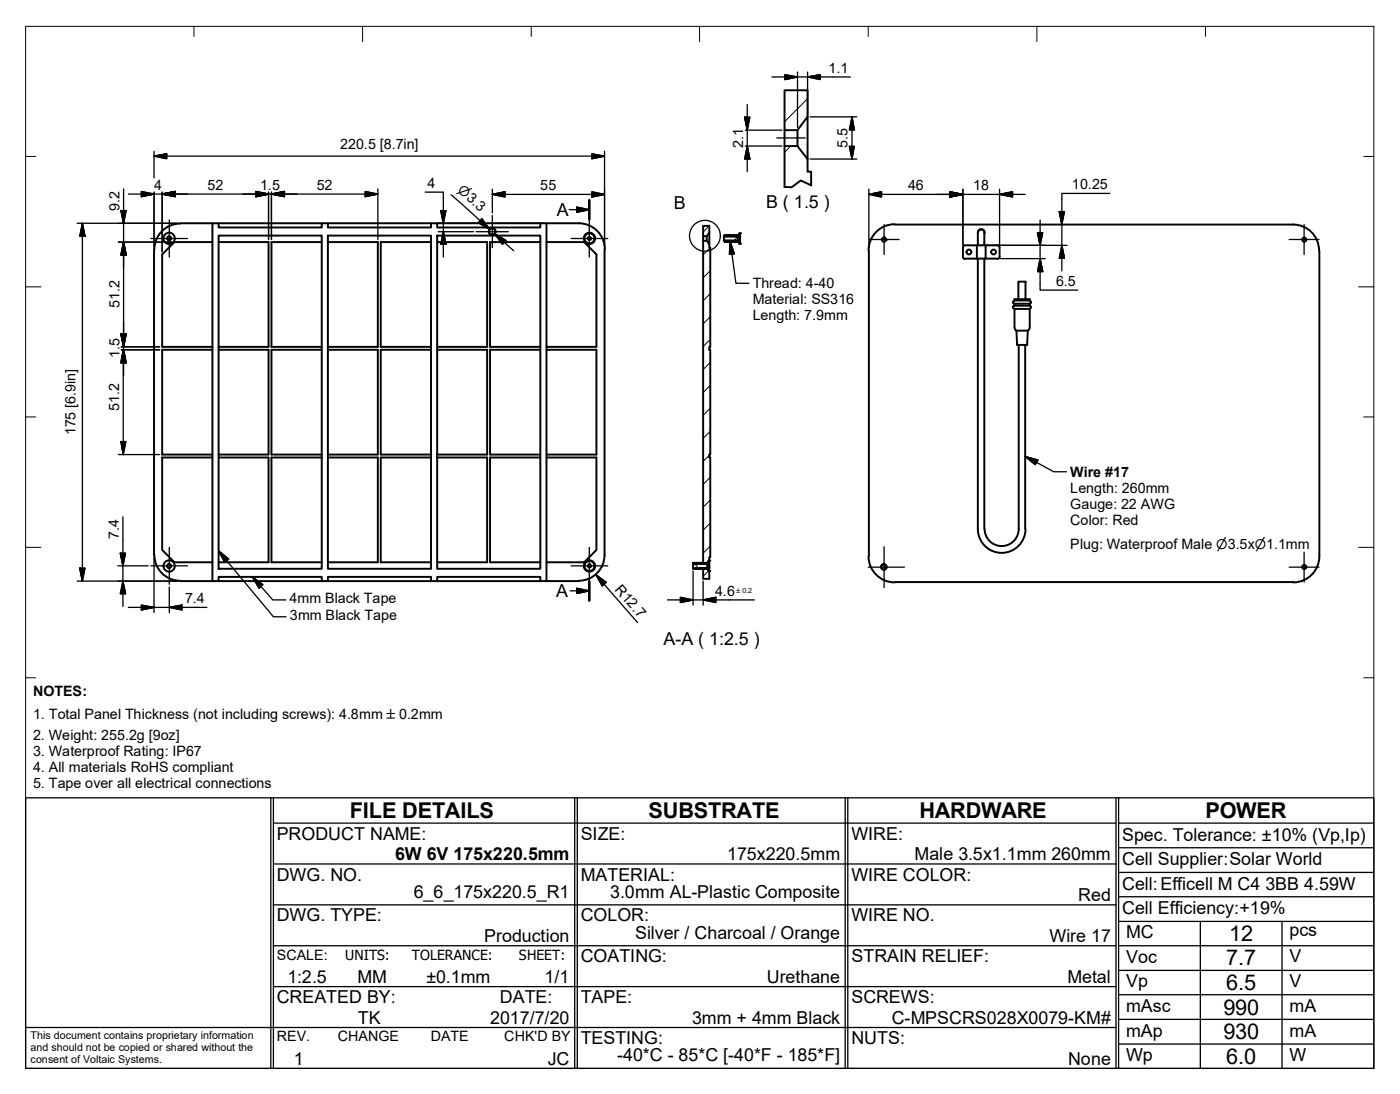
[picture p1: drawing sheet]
<svg xmlns="http://www.w3.org/2000/svg" width="274mm" height="214mm" viewBox="0 0 274 214" stroke-linecap="round" stroke-linejoin="round" font-family="sans-serif">
<!-- layer: Visible (ISO) -->
<g fill="none" stroke="#000" stroke-width=".38">
<path d="M153.6 25.5v3.1M156.1 28.6l2 2.5M156.1 28.6h-2.5v8M158.1 31.1v2.5h.7v2.7M158.1 22.9l-2 2.6M158.1 22.9v-5.2h-4.5v7.8h2.5v3.1M158.1 22.9v8.2M30.2 48.8v59.9M35.2 43.7h6.4M35.3 43.8a5 5 0 0 0-5.1 5M41.6 43.7h1.2v.8h20.2v-.8h1.2v.8h20.2v-.8h1.2v.8h20.2v-.8h1.2v70h-1.2v-.8h-20.2v.8h-1.2v-.8h-20.2v.8h-1.2v-.8h-20.2v.8h-1.2zM41.6 47.4h-7.4l-2.5 2.4v18.1h9.9"/>
<path d="M42.8 46.1h20.2v65.2h-20.2zM42.8 47.4h9.8v20.5h-9.8M42.8 43.7h20.2M63 47.4h-9.9v20.5h9.9M64.2 46.1h20.2v65.2h-20.2zM64.2 47.4h9.8v20.5h-9.8M64.2 43.7h20.2M84.4 47.4h-9.9v20.5h9.9M85.6 46.1h20.2v65.2h-20.2zM85.6 47.4h9.8v20.5h-9.8M85.6 43.7h20.2M95.8 45.4v.1"/>
<path d="M97 45.4v.1M105.8 47.4h-9.9v20.5h9.9M107 47.4h7.4l2.4 2.4v18.1h-9.8M107 43.7h6.3M113.3 43.7a5.1 5.1 0 0 1 5.1 5.1M115.1 46.5l.3-.1 .3 .1v.4l-.3 .1-.3-.1zM118.4 48.8v59.9M137.7 46.2v.9M138.4 47.1l.5 .7M138.4 47.1h-.7v63.3h.7l.5-.7M138.4 46.2v.9M138.9 45.6l-.5 .6"/>
<path d="M138.9 45.6v-1.4h-1.2v2h.7M138.9 47.8v.7h.2v19.4h-.2v.6h.2v20.5h-.2v.5h.2v19.5h-.2v.7M138.9 45.6v2.2M142 47.1l-.1 .2M142 47.1l.2 .2M142.3 47.1l-.1 .2M142.3 47.1l.1 .2M142.6 47.1l-.2 .2M142.6 47.1l.1 .2M142.8 47.1l.1 .2M142.8 47.1l-.1 .2M143.1 47.1l-.2 .2"/>
<path d="M143.1 47.1l.1 .2M143.3 47.1l-.1 .2M143.3 47.1l.1 .2M143.6 47.1l-.2 .2M143.6 47.1l.1 .2M143.8 47.1l-.1 .2M143.8 47.1l.2 .2M144.1 47.1l.1 .2M144.1 47.1l-.1 .2M144.3 47.1l.2 .2M144.3 47.1l-.1 .2M144.5 46.2l.3-.5h.1v.7h-.4v.6h.4v.7l-.4-.4"/>
<path d="M144.5 46.2l-.2-.1v.1l-.2-.1-.1 .1-.2-.1v.1l-.2-.1-.1 .1-.2-.1v.1l-.2-.1-.1 .1-.2-.1-.1 .1-.1-.1-.1 .1-.2-.1-.1 .1-.2-.1-.1 .1-.1-.1-.1 1.1 .2-.1v.2M144.5 46.2h.1M144.5 47.3l.4 .4M144.5 46.9h.4M144.5 46.5h.4M144.9 46.4v.6M144.9 45.7l-.4 .4M170.1 49v59.9M173.1 46.5l.2 .1 .2 .4M175.2 43.9a5.1 5.1 0 0 0-5.1 5.1M175.2 44h78M188.5 50.3l.2 .3 .2 .1"/>
<path d="M188.5 48.5v1.7M188.9 48h4.1M188.9 50.6h2.4M188.9 48l-.3 .2-.1 .2M191.3 48v2.6M191.5 48v-2.5a.63 .63 0 0 1 .6-.6 .63 .63 0 0 1 .6 .6v2.5M191.5 50.6v52.9M192.7 50.6v52.9M192.8 45.7a.67 .67 0 0 0-.7-.9 .67 .67 0 0 0-.6 .9M193 48h2.3l.2 .1 .2 .3M193 48v2.6h-1.7M193 50.6h2.3"/>
<path d="M195.7 50.3v.2l-.4 .2M195.7 48.5v1.7M198.6 58.9l-.3 .3 .3 .3M198.6 59.8l-.3 .3 .3 .3M198.6 58.6h3v.2h-3zM198.6 59.5h3v.3h-3zM199.5 55.1l-.1 3.5M199.5 55.1l1.4 .1M200.8 55.2v3.4M201.6 58.9l.3 .3-.3 .3M201.6 59.8l.3 .3-.3 .3M253.2 44a5 5 0 0 1 5.1 5"/>
<path d="M258.3 49v59.9M41.6 68.5h-9.9v20.5h9.9M42.8 68.5h9.8v20.5h-9.8M63 68.5h-9.9v20.5h9.9M64.2 68.5h9.8v20.5h-9.8M84.4 68.5h-9.9v20.5h9.9M85.6 68.5h9.8v20.5h-9.8M105.8 68.5h-9.9v20.5h9.9M107 68.5h9.8v20.5h-9.8M138.9 68.5h.2M198.6 64.1l.4 .6M198.6 64v-3.5h3v3.5"/>
<path d="M199 64.7h2.2l-.1 2.8h-2zM199.5 67.5v36M200.7 67.5v36M201.6 64.1l-.4 .6M41.6 89.5h-9.9v18.1l2.5 2.5h7.4M42.8 89.5h9.8v20.6h-9.8M63 89.5h-9.9v20.6h9.9M64.2 89.5h9.8v20.6h-9.8M84.4 89.5h-9.9v20.6h9.9M85.6 89.5h9.8v20.6h-9.8M105.8 89.5h-9.9v20.6h9.9M107 89.5h9.8v18.1l-2.4 2.5h-7.4"/>
<path d="M138.9 89.5h.2M30.2 108.6a5 5 0 0 0 5.1 5.1M35.2 113.7h6.4M42.8 113.7h20.2M64.2 113.7h20.2M85.6 113.7h20.2M107 113.7h6.3M115.3 110.4h.3l.2 .4-.2 .3h-.3l-.2-.3zM118.4 108.6a5 5 0 0 1-5.1 5.1M136 111.2l.1 .1M136 111.2l-.1 .1M136.3 111.2l.1 .1"/>
<path d="M136.3 111.2l-.2 .1M136.5 111.2l.2 .1M136.5 111.2l-.1 .1M136.8 111.2l.1 .1M136.8 111.2l-.1 .1M137 111.2l.2 .1M137 111.2l-.1 .1M137.3 111.2l.1 .1M137.3 111.2l-.1 .1M137.5 111.2l.2 .1 .1-.1 .1 .1 .5-.1M137.5 111.2l-.1 .1M138.4 111.2l.5 .6"/>
<path d="M138.4 111.2h-.7v2.1h1.2l-.1-1.5M138.4 111.2v.1M138.4 111.3h.1M138.5 110.2l.4-.5v.7h-.4v.7h.4v.7l-.4-.5M138.5 110.2v.2l-.2-.2-.1 .2-.2-.2v.2l-.2-.2-.1 .2-.2-.2v.2l-.2-.2-.1 .2-.2-.2v.2l-.2-.2-.1 .2-.2-.2v.2l-.2-.2-.1 .2-.2-.2-.1 .2-.1-.2-.1 1.1 .1-.1 .1 .1M138.5 110.8h.4M138.5 111.3l.1 .2M138.6 110l-.1 .2M138.9 110.4v.7h-.4M138.9 109.7h-.1M170.1 108.9a5.1 5.1 0 0 0 5.1 5.1M172.5 110.8l.1 .5"/>
<path d="M173.3 110.7l.2 .1a.49 .49 0 0 1-.3 .6 .49 .49 0 0 1-.6-.1M173.4 110.6a.51 .51 0 0 0-.9 .2 .55 .55 0 0 1 .8-.3 .55 .55 0 0 1 .2 .9 .55 .55 0 0 1-.9-.1M175.2 113.9h78M191.5 103.6a4.7 4.7 0 0 0 4.6 4.6 4.7 4.7 0 0 0 4.7-4.6M192.8 103.6a3.3 3.3 0 0 0 3.3 3.3 3.3 3.3 0 0 0 3.4-3.3M258.3 108.9a5.1 5.1 0 0 1-5.1 5.1"/>
<circle cx="33.1" cy="46.7" r=".41"/>
<circle cx="33.1" cy="46.7" r="1.11"/>
<circle cx="96.4" cy="45.3" r=".67"/>
<circle cx="96.4" cy="45.3" r=".65"/>
<circle cx="115.4" cy="46.7" r=".98"/>
<circle cx="115.4" cy="46.7" r="1.11"/>
<circle cx="173.1" cy="46.9" r=".41"/>
<circle cx="189.7" cy="49.3" r=".48"/>
<circle cx="194.5" cy="49.3" r=".48"/>
<circle cx="255.4" cy="46.9" r=".41"/>
<circle cx="33.1" cy="110.8" r=".41"/>
<circle cx="33.1" cy="110.8" r="1.11"/>
<circle cx="115.4" cy="110.8" r=".98"/>
<circle cx="115.4" cy="110.8" r="1.11"/>
<circle cx="255.4" cy="111" r=".41"/>
</g>
<g fill="#000">
<circle cx="141.7" cy="47.2" r=".19"/>
<circle cx="141.7" cy="46.2" r=".19"/>
<circle cx="141.8" cy="47.1" r=".19"/>
<circle cx="141.8" cy="46.1" r=".19"/>
<circle cx="141.9" cy="47.1" r=".19"/>
<circle cx="141.9" cy="47.3" r=".19"/>
<circle cx="141.9" cy="46.2" r=".19"/>
<circle cx="142" cy="46.2" r=".19"/>
<circle cx="142" cy="47.1" r=".19"/>
<circle cx="142" cy="46.1" r=".19"/>
<circle cx="142.1" cy="47.1" r=".19"/>
<circle cx="142.2" cy="47.3" r=".19"/>
<circle cx="142.2" cy="46.2" r=".19"/>
<circle cx="142.3" cy="46.1" r=".19"/>
<circle cx="142.3" cy="47.1" r=".19"/>
<circle cx="142.4" cy="47.1" r=".19"/>
<circle cx="142.4" cy="47.3" r=".19"/>
<circle cx="142.5" cy="46.2" r=".19"/>
<circle cx="142.6" cy="47.1" r=".19"/>
<circle cx="142.6" cy="46.1" r=".19"/>
<circle cx="142.7" cy="47.3" r=".19"/>
<circle cx="142.7" cy="46.2" r=".19"/>
<circle cx="142.8" cy="47.1" r=".19"/>
<circle cx="142.8" cy="46.1" r=".19"/>
<circle cx="142.9" cy="47.1" r=".19"/>
<circle cx="142.9" cy="47.3" r=".19"/>
<circle cx="142.9" cy="46.2" r=".19"/>
<circle cx="143" cy="46.2" r=".19"/>
<circle cx="143.1" cy="47.1" r=".19"/>
<circle cx="143.1" cy="46.1" r=".19"/>
<circle cx="143.2" cy="47.3" r=".19"/>
<circle cx="143.3" cy="46.2" r=".19"/>
<circle cx="143.3" cy="47.1" r=".19"/>
<circle cx="143.3" cy="46.1" r=".19"/>
<circle cx="143.4" cy="47.1" r=".19"/>
<circle cx="143.4" cy="47.3" r=".19"/>
<circle cx="143.4" cy="46.2" r=".19"/>
<circle cx="143.5" cy="46.2" r=".19"/>
<circle cx="143.6" cy="47.1" r=".19"/>
<circle cx="143.6" cy="46.1" r=".19"/>
<circle cx="143.7" cy="47.3" r=".19"/>
<circle cx="143.7" cy="46.2" r=".19"/>
<circle cx="143.8" cy="46.2" r=".19"/>
<circle cx="143.8" cy="47.1" r=".19"/>
<circle cx="143.8" cy="46.1" r=".19"/>
<circle cx="143.9" cy="47.1" r=".19"/>
<circle cx="144" cy="47.3" r=".19"/>
<circle cx="144" cy="46.2" r=".19"/>
<circle cx="144.1" cy="46.1" r=".19"/>
<circle cx="144.1" cy="47.1" r=".19"/>
<circle cx="144.2" cy="47.3" r=".19"/>
<circle cx="144.2" cy="46.2" r=".19"/>
<circle cx="144.3" cy="46.2" r=".19"/>
<circle cx="144.3" cy="47.1" r=".19"/>
<circle cx="144.3" cy="46.1" r=".19"/>
<circle cx="144.4" cy="47.1" r=".19"/>
<circle cx="144.5" cy="47.3" r=".19"/>
<circle cx="144.5" cy="46.2" r=".19"/>
<circle cx="144.5" cy="46.1" r=".19"/>
<circle cx="144.8" cy="47.7" r=".19"/>
<circle cx="144.8" cy="45.7" r=".19"/>
<circle cx="144.9" cy="45.7" r=".19"/>
<circle cx="144.9" cy="47.7" r=".19"/>
<circle cx="173.1" cy="46.5" r=".19"/>
<circle cx="173.5" cy="46.9" r=".19"/>
<circle cx="135.7" cy="111.3" r=".19"/>
<circle cx="135.7" cy="110.3" r=".19"/>
<circle cx="135.8" cy="110.2" r=".19"/>
<circle cx="135.8" cy="111.2" r=".19"/>
<circle cx="135.9" cy="111.3" r=".19"/>
<circle cx="136" cy="110.4" r=".19"/>
<circle cx="136" cy="110.2" r=".19"/>
<circle cx="136" cy="111.2" r=".19"/>
<circle cx="136.1" cy="111.2" r=".19"/>
<circle cx="136.1" cy="111.3" r=".19"/>
<circle cx="136.1" cy="110.4" r=".19"/>
<circle cx="136.2" cy="110.4" r=".19"/>
<circle cx="136.3" cy="110.2" r=".19"/>
<circle cx="136.3" cy="111.2" r=".19"/>
<circle cx="136.4" cy="111.3" r=".19"/>
<circle cx="136.5" cy="110.4" r=".19"/>
<circle cx="136.5" cy="110.2" r=".19"/>
<circle cx="136.5" cy="111.2" r=".19"/>
<circle cx="136.6" cy="111.2" r=".19"/>
<circle cx="136.7" cy="111.3" r=".19"/>
<circle cx="136.7" cy="110.4" r=".19"/>
<circle cx="136.8" cy="110.2" r=".19"/>
<circle cx="136.8" cy="111.2" r=".19"/>
<circle cx="136.9" cy="111.3" r=".19"/>
<circle cx="136.9" cy="110.4" r=".19"/>
<circle cx="137" cy="110.4" r=".19"/>
<circle cx="137" cy="111.2" r=".19"/>
<circle cx="137" cy="110.2" r=".19"/>
<circle cx="137.1" cy="111.2" r=".19"/>
<circle cx="137.2" cy="110.4" r=".19"/>
<circle cx="137.2" cy="111.3" r=".19"/>
<circle cx="137.3" cy="111.2" r=".19"/>
<circle cx="137.3" cy="110.2" r=".19"/>
<circle cx="137.4" cy="111.2" r=".19"/>
<circle cx="137.4" cy="111.3" r=".19"/>
<circle cx="137.5" cy="110.4" r=".19"/>
<circle cx="137.5" cy="111.2" r=".19"/>
<circle cx="137.5" cy="110.2" r=".19"/>
<circle cx="137.6" cy="111.2" r=".19"/>
<circle cx="137.7" cy="110.4" r=".19"/>
<circle cx="137.7" cy="111.3" r=".19"/>
<circle cx="137.8" cy="111.2" r=".19"/>
<circle cx="137.8" cy="110.2" r=".19"/>
<circle cx="137.9" cy="111.2" r=".19"/>
<circle cx="137.9" cy="111.3" r=".19"/>
<circle cx="137.9" cy="110.4" r=".19"/>
<circle cx="138" cy="110.4" r=".19"/>
<circle cx="138" cy="111.2" r=".19"/>
<circle cx="138" cy="110.2" r=".19"/>
<circle cx="138.1" cy="111.2" r=".19"/>
<circle cx="138.2" cy="111.3" r=".19"/>
<circle cx="138.2" cy="110.4" r=".19"/>
<circle cx="138.3" cy="110.2" r=".19"/>
<circle cx="138.3" cy="111.2" r=".19"/>
<circle cx="138.4" cy="111.2" r=".19"/>
<circle cx="138.4" cy="111.3" r=".19"/>
<circle cx="138.5" cy="110.4" r=".19"/>
<circle cx="138.5" cy="111.3" r=".19"/>
<circle cx="138.5" cy="110.2" r=".19"/>
<circle cx="138.9" cy="111.8" r=".19"/>
<circle cx="138.9" cy="109.7" r=".19"/>
</g>
<!-- layer: Break Line (ISO) -->
<path d="M158.8 36.3l-2-1-1.8 1.4-1.4-.1" fill="none" stroke="#000" stroke-width=".38"/>
<!-- layer: Section Line (ISO) -->
<path d="M115.4 39.2v3.7M115.4 113.8v3.8" fill="none" stroke="#000" stroke-width=".51"/>
<path d="M111.4 41h4M112.9 40.5l2.5 .5-2.5 .5zM111.6 115.6h3.8M112.9 115.1l2.5 .5-2.5 .6z" fill="none" stroke="#000" stroke-width=".25"/>
<path d="M112.9 41.5l2.5-.5zM112.9 40.5l2.5 .5-2.5 .5zM112.9 116.2l2.5-.6zM112.9 115.1l2.5 .5-2.5 .6z" fill="#000" stroke="#000" stroke-width=".25"/>
<!-- layer: Detail Boundary (ISO) -->
<circle cx="138" cy="46.1" r="3" fill="none" stroke="#000" stroke-width=".25"/>
<!-- layer: Border (ISO) -->
<g fill="none" stroke="#000" stroke-width=".2">
<path d="M5 5.2h264v203.9h-264zM38 5.2v1.9M71 5.2v2.9M104 5.2v1.9M137 5.2v2.9M170 5.2v1.9M203 5.2v2.9M236 5.2v1.9M5 30.6h2M267 30.6h2M5 56.1h3M266 56.1h3"/>
<path d="M5 81.6h2M267 81.6h2M5 107.1h3M266 107.1h3M5 132.7h2M267 132.7h2"/>
</g>
<!-- layer: Title (ISO) -->
<g fill="none" stroke="#000" stroke-width=".25">
<path d="M53 156.2h-48v52.9h214M53 156.2v52.9M53 156.2h60M53.5 156.2v52.9M112.5 156.2v52.9M113 156.2h106M113 156.2v52.9M165.5 156.2v52.9M166 156.2v52.9M218.5 156.2v52.9M53.5 161.1h165M53.5 177.1h165"/>
<path d="M53.5 169.1h165M219 161.1v-4.9h50v4.9M219 161.1h50v48h-50zM219 175.5h50M219 170.8h50M219 165.9h50M53.5 193.1h165M53.5 185.1h165M219 185.1h50M219 199.5h50M219 194.7h50M219 189.9h50"/>
<path d="M219 180.4h50M235 180.4v28.7M251 180.4v28.7M5 201.1h213.5M219 204.4h50"/>
</g>
<!-- layer: Hatch (ISO) -->
<g fill="none" stroke="#000" stroke-width=".2">
<path d="M158.1 19.3l-4.5 4.5M154.8 28.6l-1.2 1.2M138.9 44.2l-1.2 1.2M139.1 57.5l-1.4 1.4M139.1 53l-1.4 1.4M139.1 48.5l-1.4 1.4M144.4 46.2l-.6 .9M139.1 79.9l-1.4 1.4M139.1 75.5l-1.4 1.3M139.1 70.9l-1.4 1.4M139.1 66.4l-1.4 1.4M139.1 62l-1.4 1.4"/>
<path d="M138.9 89.1l-1.2 1.2M139.1 97.9l-1.4 1.4M139.1 93.4l-1.4 1.4M139.1 88.9l-.1 .1M139.1 84.4l-1.4 1.4M136 110.3l.8 .9M136.8 111.3h.1M138.7 111.7l-1 1.1M139.1 106.9l-1.4 1.4M139.1 102.4l-1.4 1.4"/>
</g>
<!-- layer: Center Mark (ISO) -->
<g fill="none" stroke="#000" stroke-width=".25">
<path d="M29.5 46.7h7.2M33.1 43.1v7.2M93.2 45.4h6.3M96.4 42.2v6.3M111.8 46.7h7.2M115.4 43.1v7.2M170.2 46.9h5.8M173.1 44v5.8M252.4 46.9h5.9M255.3 44v5.8M29.5 110.8h7.2M33.1 107.1v7.3"/>
<path d="M111.8 110.8h7.2M115.4 107.1v7.3M170 111h7.1M173.1 107v8M252.4 111h5.9M255.3 108.1v5.8"/>
</g>
<!-- layer: Centerline (ISO) -->
<path d="M152.1 27h5.6" fill="none" stroke="#000" stroke-width=".25"/>
<!-- layer: Dimension (ISO) -->
<g fill="none" stroke="#000" stroke-width=".25">
<path d="M151.1 15.1h15.4M153.7 14.6l2.4 .5-2.4 .5zM156.1 14.1v10.9M158.1 15.1l2.5-.5v1zM158.1 14.1v8.3M24.2 37v36.5M25.1 38h48.9M27.7 37.5l2.5 .5-2.5 .5zM30.2 30.6l2.4-.5v1zM30.2 30.6h88.2M30.2 29.6v5.2M30.2 37.6v9"/>
<path d="M31.7 38l2.6-.5v1zM31.7 37.6v9M50.1 37.5l2.5 .5-2.5 .5zM52.6 37.6v9.3M53.1 38l2.6-.5v1zM53.1 37.6v9.3M71.5 37.5l2.5 .5-2.5 .5zM74 37v9.9M83.2 37.6h3.6v12.7M88.3 38.1l7.6 6.8-1.9-1.7M96.4 38.1l2.5-.6v1.1zM96.4 38.1h22"/>
<path d="M96.4 37v4.7M115.9 30.1l2.5 .5-2.5 .5zM115.9 37.5l2.5 .6-2.5 .5zM118.4 29.6v17M145.8 22.9h1l-.5 2.6zM145.9 28.6h7.2M145.9 25.5h7.2M146.3 28.6l.5 2.5h-1zM146.3 20.5v13.1M158.6 22.9h9.2M158.6 31.1h9.2M166.3 28.7h1l-.5 2.4z"/>
<path d="M166.8 22.9l.5 2.5h-1zM166.8 22.9v8.2M170.1 38.1l2.5-.6v1.1zM170.1 38.1h30.6M170.1 37v11.5M186 37.5l2.5 .6-2.5 .5zM188.5 37v11M195.7 38.1l2.5-.6v1.1zM195.7 37v11M217.3 37.9h-9.4v15.1M15.1 43.7h17.9M16.1 43.7l.5 2.5h-1z"/>
<path d="M16.1 43.7v70M23.2 47.4h9.8M23.7 41.2h1l-.5 2.5zM24.2 47.4l.5 2.5h-1zM30.2 46.8v1.5M31.7 46.8v2.5M33.2 43.7h1.5M33.2 47.4h.5M85.8 43.7h7.9M85.8 45.4h6.9M86.3 41.2h1l-.5 2.5zM86.8 45.4l.5 2.4h-1z"/>
<path d="M94.4 42.8l1.5 2.1-2.2-1.3zM96.1 43.7h.2M96.5 43.7h10M96.8 45.7l2.3 1.4-.7 .7zM96.8 45.7l3.8 3.4M118.4 46.8v1.5M191.8 48h17.1M195.8 50.6h8.9M203.1 45.5h1.1l-.6 2.5zM203.6 50.6l.6 2.6h-1.1zM203.6 43.1v13.7h7.4M207.4 41.4h1l-.5 2.6z"/>
<path d="M207.9 48l.5 2.6h-1zM23.7 65.4h1l-.5 2.5zM23.7 67.9h7.5M23.7 68.5h7.5M24.1 68.5l.5 2.5h-.9v-.5M24.1 68.5v20.5M24.1 68.5l-.4 1.9M24.2 68.5l.5 2.5h-1zM23.2 89h8M23.7 86.4h.9l-.5 2.6zM15.1 113.7h17.9M15.6 111.2h1l-.5 2.5z"/>
<path d="M23.1 110.8h5.9M23.6 108.3h1l-.5 2.5zM24.1 113.7l.5 2.5h-1zM24.1 101.2v17.5M25.1 118.9h15.4M27.7 118.4l2.5 .5-2.5 .5zM30.2 109.2v1.5M30.2 110.9v9M33.1 118.9l2.5-.5v1zM33.1 114.9v5M33.2 113.7h1.5M116.6 112.5l2.1 1.5-.8 .7z"/>
<path d="M116.6 112.5l8.2 9.4M130.7 117.4h17M133.2 116.9l2.5 .5-2.5 .5zM135.7 111.8v6.6M137.7 117.4l2.4-.5v1zM137.7 113.7v4.7"/>
</g>
<g fill="#000" stroke="#000" stroke-width=".25">
<path d="M153.7 15.6l2.4-.5zM153.7 14.6l2.4 .5-2.4 .5zM158.1 15.1l2.5-.5zM158.1 15.1l2.5-.5v1zM27.7 38.5l2.5-.5zM27.7 37.5l2.5 .5-2.5 .5zM30.2 30.6l2.4-.5zM30.2 30.6l2.4-.5v1zM31.7 38l2.6-.5zM31.7 38l2.6-.5v1zM50.1 38.5l2.5-.5zM50.1 37.5l2.5 .5-2.5 .5z"/>
<path d="M53.1 38l2.6-.5zM53.1 38l2.6-.5v1zM71.5 38.5l2.5-.5zM71.5 37.5l2.5 .5-2.5 .5zM96.4 38.1l2.5-.6zM96.4 38.1l2.5-.6v1.1zM115.9 31.1l2.5-.5zM115.9 30.1l2.5 .5-2.5 .5zM115.9 38.6l2.5-.5zM115.9 37.5l2.5 .6-2.5 .5zM145.8 22.9l.5 2.6zM145.8 22.9h1l-.5 2.6z"/>
<path d="M146.3 28.6l.5 2.5zM146.3 28.6l.5 2.5h-1zM166.3 28.7l.5 2.4zM166.3 28.7h1l-.5 2.4zM166.8 22.9l.5 2.5zM166.8 22.9l.5 2.5h-1zM170.1 38.1l2.5-.6zM170.1 38.1l2.5-.6v1.1zM186 38.6l2.5-.5zM186 37.5l2.5 .6-2.5 .5zM195.7 38.1l2.5-.6zM195.7 38.1l2.5-.6v1.1z"/>
<path d="M16.1 43.7l.5 2.5zM16.1 43.7l.5 2.5h-1zM23.7 41.2l.5 2.5zM23.7 41.2h1l-.5 2.5zM24.2 47.4l.5 2.5zM24.2 47.4l.5 2.5h-1zM86.3 41.2l.5 2.5zM86.3 41.2h1l-.5 2.5zM86.8 45.4l.5 2.4zM86.8 45.4l.5 2.4h-1zM93.7 43.6l2.2 1.3zM94.4 42.8l1.5 2.1-2.2-1.3z"/>
<path d="M96.8 45.7l2.3 1.4zM96.8 45.7l2.3 1.4-.7 .7zM203.1 45.5l.5 2.5zM203.1 45.5h1.1l-.6 2.5zM203.6 50.6l.6 2.6zM203.6 50.6l.6 2.6h-1.1zM207.4 41.4l.5 2.6zM207.4 41.4h1l-.5 2.6zM207.9 48l.5 2.6zM207.9 48l.5 2.6h-1zM23.7 65.4l.5 2.5zM23.7 65.4h1l-.5 2.5z"/>
<path d="M24.1 68.5l.5 2.5zM24.1 68.5l.5 2.5h-.9zM24.2 68.5l.5 2.5zM24.2 68.5l.5 2.5h-1zM23.7 86.4l.4 2.6zM23.7 86.4h.9l-.5 2.6zM15.6 111.2l.5 2.5zM15.6 111.2h1l-.5 2.5zM23.6 108.3l.5 2.5zM23.6 108.3h1l-.5 2.5zM24.1 113.7l.5 2.5zM24.1 113.7l.5 2.5h-1z"/>
<path d="M27.7 119.4l2.5-.5zM27.7 118.4l2.5 .5-2.5 .5zM33.1 118.9l2.5-.5zM33.1 118.9l2.5-.5v1zM116.6 112.5l2.1 1.5zM116.6 112.5l2.1 1.5-.8 .7zM133.2 117.9l2.5-.5zM133.2 116.9l2.5 .5-2.5 .5zM137.7 117.4l2.4-.5zM137.7 117.4l2.4-.5v1z"/>
</g>
<!-- layer: Symbol (ISO) -->
<path d="M142.9 47.3l.9 2.4-1 .1zM142.9 47.3l1.2 8.1h2.5M200.7 89.4l2.5 .7-.5 .8zM200.7 89.4l5.6 2.9h2.5M42.8 107.8l2 1.6-.8 .7zM42.8 107.8l10.7 12.9h2.5M49.4 112.9l2 1.5-.7 .7zM49.4 112.9l4 4.5h2.5" fill="none" stroke="#000" stroke-width=".25"/>
<path d="M142.9 47.3l.9 2.4zM142.9 47.3l.9 2.4-1 .1zM200.7 89.4l2.5 .7zM200.7 89.4l2.5 .7-.5 .8zM42.8 107.8l2 1.6zM42.8 107.8l2 1.6-.8 .7zM49.4 112.9l2 1.5zM49.4 112.9l2 1.5-.7 .7z" fill="#000" stroke="#000" stroke-width=".25"/>
<g font-size="4.3">
<text x="68.5" y="160.2">FILE DETAILS</text>
<text x="127" y="160.2">SUBSTRATE</text>
<text x="180" y="160.2">HARDWARE</text>
<text x="236" y="160.2">POWER</text>
<text x="240.7" y="184.2">12</text>
<text x="240.1" y="188.9">7.7</text>
<text x="240.1" y="193.8">6.5</text>
<text x="239.5" y="198.6">990</text>
<text x="239.5" y="203.3">930</text>
<text x="240.1" y="208.2">6.0</text>
</g>
<g font-size="3.5">
<text x="132" y="41">B</text>
<text x="150" y="40.8">B ( 1.5 )</text>
<text x="109" y="42.2">A</text>
<text x="108.9" y="116.9">A</text>
<text x="129.9" y="126.3">A-A ( 1:2.5 )</text>
<text x="54.2" y="164.4">PRODUCT NAME:</text>
<text x="113.7" y="164.4">SIZE:</text>
<text x="166.7" y="164.4">WIRE:</text>
<text x="219.7" y="164.6">Spec. Tolerance: ±10% (Vp,Ip)</text>
<text x="54.2" y="172.4">DWG. NO.</text>
<text x="77.3" y="168.4">6W 6V 175x220.5mm</text>
<text x="113.7" y="172.4">MATERIAL:</text>
<text x="142.4" y="168.4">175x220.5mm</text>
<text x="166.7" y="172.4">WIRE COLOR:</text>
<text x="179.1" y="168.4">Male 3.5x1.1mm 260mm</text>
<text x="219.7" y="169.4">Cell Supplier:Solar World</text>
<text x="81" y="175.7">6_6_175x220.5_R1</text>
<text x="119.4" y="175.7">3.0mm AL-Plastic Composite</text>
<text x="211.1" y="176.4">Red</text>
<text x="219.7" y="174.2">Cell:Efficell M C4</text>
<text x="219.7" y="179">Cell Efficiency:+19%</text>
<text x="247.8" y="174.2">3BB 4.59W</text>
<text x="54.2" y="180.4">DWG. TYPE:</text>
<text x="94.8" y="184.4">Production</text>
<text x="113.7" y="180.4">COLOR:</text>
<text x="124.3" y="183.7">Silver / Charcoal / Orange</text>
<text x="166.7" y="180.4">WIRE NO.</text>
<text x="205.5" y="184.4">Wire 17</text>
<text x="220.5" y="183.7">MC</text>
<text x="252.5" y="183.2">pcs</text>
<text x="113.7" y="188.4">COATING:</text>
<text x="166.7" y="188.4">STRAIN RELIEF:</text>
<text x="220.5" y="188.4">Voc</text>
<text x="252.5" y="188.4">V</text>
<text x="54.2" y="196.4">CREATED BY:</text>
<text x="56.3" y="192.4">1:2.5</text>
<text x="70" y="192.4">MM</text>
<text x="83.5" y="192.4">±0.1mm</text>
<text x="97.9" y="196.4">DATE:</text>
<text x="106.6" y="192.4">1/1</text>
<text x="113.7" y="196.4">TAPE:</text>
<text x="150.1" y="192.4">Urethane</text>
<text x="166.7" y="196.4">SCREWS:</text>
<text x="209" y="192.4">Metal</text>
<text x="220.5" y="193.2">Vp</text>
<text x="252.5" y="193.1">V</text>
<text x="70" y="200.4">TK</text>
<text x="95.9" y="200.4">2017/7/20</text>
<text x="135.5" y="200.4">3mm + 4mm Black</text>
<text x="174.6" y="200.4">C-MPSCRS028X0079-KM#</text>
<text x="220.5" y="198.1">mAsc</text>
<text x="220.5" y="203">mAp</text>
<text x="252.5" y="198.1">mA</text>
<text x="252.5" y="203">mA</text>
<text x="57.5" y="208.4">1</text>
<text x="107.3" y="208.4">JC</text>
<text x="113.7" y="204.4">TESTING:</text>
<text x="120.8" y="207.7">-40*C - 85*C [-40*F - 185*F]</text>
<text x="166.7" y="204.4">NUTS:</text>
<text x="209.2" y="208.4">None</text>
<text x="220.5" y="207.7">Wp</text>
<text x="252.5" y="207.7">W</text>
</g>
<g font-size="2.8">
<text x="162.2" y="14.3">1.1</text>
<text x="66.6" y="29.2">220.5 [8.7in]</text>
<text x="145.5" y="29" transform="rotate(-90 145.5 29)">2.1</text>
<text x="165.9" y="29" transform="rotate(-90 165.9 29)">5.5</text>
<text x="23.4" y="41.2" transform="rotate(-90 23.4 41.2)">9.2</text>
<text x="30.2" y="37.2">4</text>
<text x="40.6" y="37.2">52</text>
<text x="50.9" y="37.2">1.5</text>
<text x="62" y="37.2">52</text>
<text x="83.7" y="36.8">4</text>
<text x="105.8" y="37.2">55</text>
<text x="177.8" y="37.2">46</text>
<text x="190.6" y="37.2">18</text>
<text x="209.9" y="37">10.25</text>
<text x="147.4" y="56.4">Thread: 4-40</text>
<text x="147.4" y="59.6">Material: SS316</text>
<text x="206.8" y="56">6.5</text>
<text x="23.4" y="60.3" transform="rotate(-90 23.4 60.3)">51.2</text>
<text x="147.4" y="62.7">Length: 7.9mm</text>
<text x="23.4" y="70.1" transform="rotate(-90 23.4 70.1)">1.5</text>
<text x="23.3" y="80.5" transform="rotate(-90 23.3 80.5)">51.2</text>
<text x="14.8" y="85.2" transform="rotate(-90 14.8 85.2)">175 [6.9in]</text>
<text x="209.5" y="93.3">Wire #17</text>
<text x="209.5" y="96.5">Length: 260mm</text>
<text x="209.5" y="99.6">Gauge: 22 AWG</text>
<text x="23.2" y="105.5" transform="rotate(-90 23.2 105.5)">7.4</text>
<text x="209.5" y="102.8">Color: Red</text>
<text x="209.5" y="107.4">Plug: Waterproof Male ⌀3.5x⌀1.1mm</text>
<text x="36.3" y="118.1">7.4</text>
<text x="56.7" y="118.1">4mm Black Tape</text>
<text x="120.3" y="115.5" transform="rotate(49 120.3 115.5)">R12.7</text>
<text x="140" y="116.6">4.6</text>
<text x="56.8" y="121.4">3mm Black Tape</text>
<text x="6.5" y="136.2">NOTES:</text>
<text x="6.5" y="140.8">1. Total Panel Thickness (not including screws): 4.8mm ±0.2mm</text>
<text x="6.5" y="144.8">2. Weight: 255.2g [9oz]</text>
<text x="6.5" y="147.9">3. Waterproof Rating: IP67</text>
<text x="6.5" y="151.1">4. All materials RoHS compliant</text>
<text x="6.5" y="154.2">5. Tape over all electrical connections</text>
<text x="54.2" y="187.8">SCALE:</text>
<text x="54.2" y="203.8">REV.</text>
<text x="66.2" y="203.8">CHANGE</text>
<text x="84.3" y="203.8">DATE</text>
<text x="98.7" y="203.8">CHK'D BY</text>
</g>
<g font-size="2.7">
<text x="67.6" y="187.8">UNITS:</text>
<text x="80.6" y="187.8">TOLERANCE:</text>
<text x="101.6" y="187.8">SHEET:</text>
</g>
<text font-size="2.6" x="89.5" y="37.4" transform="rotate(42 89.5 37.4)">⌀3.3</text>
<g font-size="2.1">
<text x="6" y="203.3">This document contains proprietary information</text>
<text x="6" y="205.7">and should not be copied or shared without the</text>
<text x="6" y="208.1">consent of Voltaic Systems.</text>
</g>
<text font-size="1.3" x="144.1" y="116.1">±0.2</text>
</svg>
